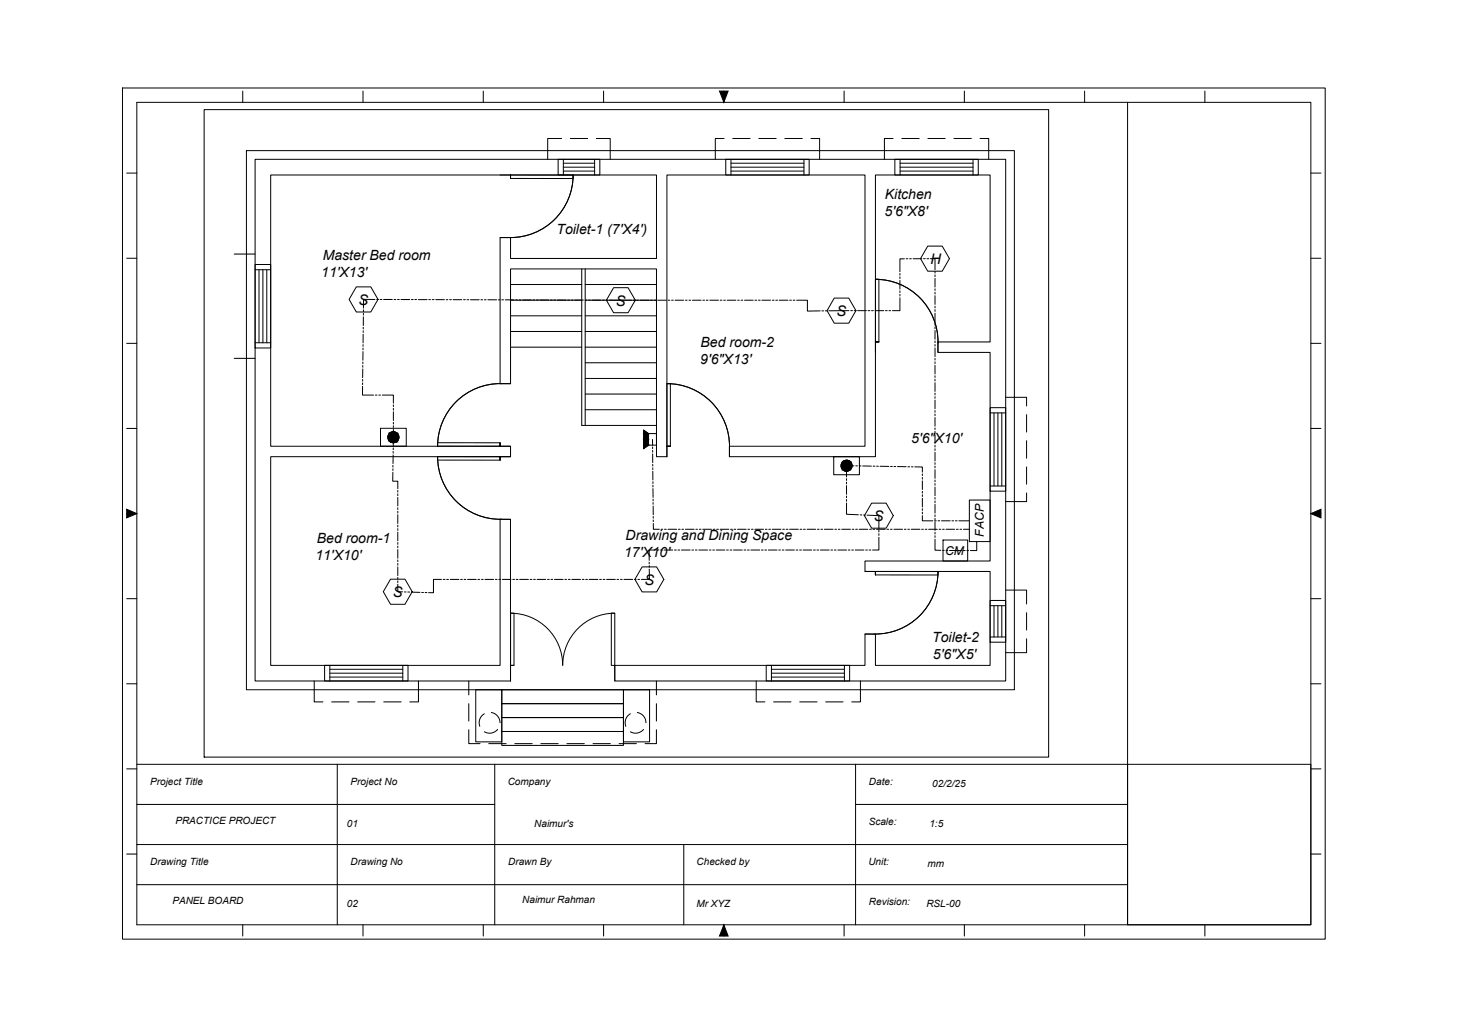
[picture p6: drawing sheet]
<svg xmlns="http://www.w3.org/2000/svg" width="420mm" height="297mm" viewBox="0 0 420 297" stroke-linecap="round" stroke-linejoin="round" font-family="sans-serif">
<!-- layer: Stair -->
<g fill="none" stroke="#000" stroke-width=".29">
<path d="M70.9 43.3h221v155h-221zM167.4 77.3v45h21.5M168.4 77.3v45M146.9 81.8h20.5M146.9 86.3h20.5M146.9 90.8h20.5M146.9 95.3h20.5M146.9 99.8h20.5M168.4 81.8h20.5M168.4 86.3h20.5M168.4 90.8h20.5M168.4 95.3h20.5"/>
<path d="M168.4 99.8h20.5M146.9 110.3v-33h42v54h3M168.4 104.3h20.5M168.4 108.8h20.5M168.4 113.3h20.5M168.4 117.8h20.5M136.9 198.3h7.5v15h-7.5zM144.4 198.3h35v4h-35zM179.4 198.3h7.5v15h-7.5zM144.4 202.3h35v4h-35zM144.4 206.3h35v4h-35zM144.4 210.3h35v4h-35z"/>
</g>
<!-- layer: window -->
<g fill="none" stroke="#000" stroke-width=".29">
<path d="M160.6 45.8h12v4.5h-12zM162.1 48.1h9M162.1 46.9h9M162.1 49.2h9M162.1 45.8v4.5M171.1 45.8v4.5M208.9 45.8h24v4.5h-24zM210.4 45.8v4.5M210.4 48.1h21M210.4 46.9h21M210.4 49.2h21M231.4 45.8v4.5"/>
<path d="M257.5 45.8h24v4.5h-24zM259 48.1h21M259 46.9h21M259 49.2h21M259 45.8v4.5M280 45.8v4.5M73.4 76.1h4.5v24h-4.5zM73.4 77.6h4.5M74.5 77.6v21M75.7 77.6v21M76.8 77.6v21M73.4 98.6h4.5"/>
<path d="M284.9 117.2h4.5v24h-4.5zM284.9 118.7h4.5M286.1 118.7v21M287.2 118.7v21M288.3 118.7v21M284.9 139.7h4.5M284.9 172.7h4.5v12h-4.5zM284.9 174.2h4.5M286.1 174.2v9M287.2 174.2v9M288.3 174.2v9M93.4 191.3h24v4.5h-24z"/>
<path d="M94.9 193.6h21M94.9 192.5h21M94.9 194.7h21M94.9 191.3v4.5M115.9 191.3v4.5M220.5 191.3h24v4.5h-24zM222 191.3v4.5M222 193.6h21M222 192.5h21M222 194.7h21M243 191.3v4.5M284.9 183.2h4.5"/>
</g>
<!-- layer: Door -->
<g fill="none" stroke="#000" stroke-width=".29">
<path d="M143.9 50.3h3v1h18v-1h-18v1M146.6 68.3a18 18 0 0 0 18.3-18 18 18 0 0 1-18 18h-3M251.9 98.3v-18h1v18h-1v3M251.9 98.3h1M252.9 98.3h-1M269.9 98.7a18 18 0 0 0-18-18.4 18 18 0 0 1 18 18v3M143.9 110.3h3M144 110.3a18 18 0 0 0-18.1 18 18 18 0 0 1 18.4-18M143.9 127.3v1h-18v-1h18v1h3M146.9 131.3h-3v1h-18v-1h18v1M192.9 128.3h-1v-18h1v18h-1v3M209.9 128.7a18 18 0 0 0-18-18.4 18 18 0 0 1 18 18v3"/>
<path d="M143.9 149.3h3M144.3 149.3a18 18 0 0 1-18.4-18 18 18 0 0 0 18 18M175.9 176.3h1v15h-1zM176.9 176.3a15 15 0 0 0-15 15 15 15 0 0 0-15-15v15h1v-15h-1v19.5M248.9 164.3h3v1h18v-1h-18v1M146.9 191.3h1M176.9 191.3v4.5M251.6 182.3a18 18 0 0 0 18.3-18 18 18 0 0 1-18 18h-3"/>
</g>
<!-- layer: Wall -->
<path d="M146.9 110.3h-3v-42h3v6h42v-24h-111v78h69v3h-69v60h66v-42h3v46.5h-73.5v-150h216v150h-112.5v-4.5h72v-9h3v9h33v-27h-36v-3h36v-60h-15v-3h15v-48h-33v81h-42v-3h39v-78h-57v81" fill="none" stroke="#000" stroke-width=".29"/>
<!-- layer: Sun shade -->
<g fill="none" stroke="#000" stroke-width=".29">
<path d="M161.6 39.8h-4v6M164.1 39.8h5M171.6 39.8h4v6M208.4 39.8h-2.5v6M210.9 39.8h5M218.4 39.8h5M225.9 39.8h5M233.4 39.8h2.5v6M257 39.8h-2.5v6M259.5 39.8h5M267 39.8h5M274.5 39.8h5"/>
<path d="M282 39.8h2.5v6M67.4 73.1h6M67.4 103h6M289.4 114.2h6v2.5M295.4 119.2v5M295.4 126.7v5M295.4 134.2v5M295.4 141.7v2.5h-6M289.4 169.7h6v4M295.4 176.2v5M90.4 195.8v6h2.5M120.4 195.8v6h-2.5"/>
<path d="M134.9 195.8v4M188.9 195.8v4M217.6 195.8v6h2.5M247.6 195.8v6h-2.5M295.4 183.7v4h-6M95.4 201.8h5M102.9 201.8h5M110.4 201.8h5M134.9 209.8v4h3.2M134.9 202.3v5M139.4 205.2a2.98 2.98 0 0 0-1.3 3.7M140.6 213.8h5.1"/>
<path d="M141.4 204.9a2.99 2.99 0 0 1 2.5 2.9M143.2 209.7a2.96 2.96 0 0 1-3.8 .7M148.2 213.8h4.9M155.6 213.8h5M163.1 213.8h5.1M170.7 213.8h4.9M178.1 213.8h5M181.4 205.2a2.92 2.92 0 0 0-1.3 3.7M183.4 204.9a2.95 2.95 0 0 1 2.5 2.9M185.2 209.7a2.96 2.96 0 0 1-3.8 .7M188.9 209.8v4h-3.3M188.9 202.3v5"/>
<path d="M222.6 201.8h5M230.1 201.8h5M237.6 201.8h5"/>
</g>
<!-- layer: Fire Alarm Device -->
<g fill="none" stroke="#000" stroke-width=".29">
<path d="M267 70.8h4.2l2 3.6-2 3.6h-4.2l-2.1-3.6zM102.5 82.5h4.2l2.1 3.6-2.1 3.6h-4.2l-2-3.6zM176.6 82.7h4.1l2.1 3.6-2.1 3.6h-4.1l-2.1-3.6zM240.1 85.7h4.1l2.1 3.6-2.1 3.6h-4.1l-2.1-3.6zM109.5 123.2h7.4v5.1h-7.4zM186.6 124.7h2.3v3.3h-2.3zM186.6 124.7l-1.4-1v5.3l1.4-1M239.9 131.3h7.4v5.2h-7.4zM250.8 144.7h4.2l2.1 3.6-2.1 3.6h-4.2l-2-3.6zM271.4 155.3h7.1v6h-7.1zM279 143.8h5.9v11.9h-5.9zM112.4 166.5h4.2l2 3.6-2 3.7h-4.2l-2.1-3.7z"/>
<path d="M184.8 163h4.2l2 3.6-2 3.6h-4.2l-2.1-3.6z"/>
<circle cx="113.2" cy="125.7" r="1.58"/>
<circle cx="243.6" cy="133.9" r="1.58"/>
</g>
<g fill="#000" stroke="#000" stroke-width=".29">
<path d="M185.2 123.7l1.4 1h-1.4zM185.2 126.4h1.4v1.6z"/>
<path d="M113.1 124.2h.5zM112.8 124.2h.8z"/>
<path d="M112.8 124.2l1.1 .1zM112.5 124.3h1.4z"/>
<path d="M112.8 127.2h.8zM112.8 127.2l.6 .1z"/>
<path d="M112.5 124.3l1.7 .2zM112.3 124.5l.2-.2 1.7 .2z"/>
<path d="M112.5 127.1h1.4zM112.5 127.1l1.1 .1z"/>
<path d="M112.3 124.5l2.1 .2-.2-.2zM112 124.7l.3-.2 2.1 .2z"/>
<path d="M112.3 127l1.6 .1 .3-.1zM112.3 127l1.6 .1z"/>
<path d="M112 124.7l2.5 .2-.1-.2zM112 124.7l2.5 .2h-2.6z"/>
<path d="M112 126.8l2.2 .2 .2-.2zM112 126.8l2.2 .2h-1.9z"/>
<path d="M111.9 124.9l2.8 .3-.2-.3zM111.9 124.9l2.8 .3h-3z"/>
<path d="M111.9 126.6l2.5 .2 .1-.2zM111.9 126.6l2.5 .2h-2.4z"/>
<path d="M111.7 125.2l3.1 .2-.1-.2zM111.7 125.2l3.1 .2h-3.1z"/>
<path d="M111.7 126.3l2.8 .3 .2-.3zM111.7 126.3l2.8 .3h-2.6z"/>
<path d="M111.7 125.4l3.1 .3v-.3zM111.7 125.4l3.1 .3h-3.2z"/>
<path d="M111.7 126l3 .3 .1-.3zM111.7 126l3 .3h-3z"/>
<path d="M111.6 125.7l3.2 .3v-.3zM111.6 125.7l3.2 .3h-3.1z"/>
<path d="M185.2 126.4v1.6h1.4zM185.2 128h1.4l-1.4 1z"/>
<path d="M185.2 124.7l1.4 1.7v-1.7zM185.2 124.7l1.4 1.7h-1.4z"/>
<path d="M243.5 132.4h.6zM243.2 132.4h.9z"/>
<path d="M243.2 132.4l1.1 .1zM242.9 132.5h1.4z"/>
<path d="M243.2 135.4h.9zM243.2 135.4l.6 .1z"/>
<path d="M242.9 132.5l1.7 .2zM242.7 132.7l.2-.2 1.7 .2z"/>
<path d="M242.9 135.3h1.4zM242.9 135.3l1.2 .1z"/>
<path d="M242.7 132.7l2.1 .1-.2-.1zM242.5 132.8l.2-.1 2.1 .1z"/>
<path d="M242.7 135.2l1.6 .1 .3-.1zM242.7 135.2l1.6 .1h-1.4z"/>
<path d="M242.5 132.8l2.4 .3-.1-.3zM242.5 132.8l2.4 .3h-2.6z"/>
<path d="M242.5 135l2.1 .2 .2-.2zM242.5 135l2.1 .2h-1.9z"/>
<path d="M242.3 133.1l2.8 .3-.2-.3zM242.3 133.1l2.8 .3h-2.9z"/>
<path d="M242.3 134.7l2.5 .3 .1-.3zM242.3 134.7l2.5 .3h-2.3z"/>
<path d="M242.2 133.4l3 .2-.1-.2zM242.2 133.4l3 .2h-3.1z"/>
<path d="M242.2 134.5l2.7 .2 .2-.2zM242.2 134.5l2.7 .2h-2.6z"/>
<path d="M242.1 133.6l3.1 .3v-.3zM242.1 133.6l3.1 .3h-3.2z"/>
<path d="M242.1 134.2l3 .3 .1-.3zM242.1 134.2l3 .3h-2.9z"/>
<path d="M242 133.9l3.2 .3v-.3zM242 133.9l3.2 .3h-3.1z"/>
</g>
<!-- layer: Fire Alarm -->
<g fill="none" stroke="#000" stroke-width=".29">
<path d="M259 78.6v.5M259 79.6v.5M260.3 74.4h-1.3v3.7M260.8 74.4h.5M261.8 74.4h.5M265.3 74.4h-2.5M265.8 74.4h.5M266.8 74.4h.5M267.8 74.4h1.3v3.1M269.1 78v.5M269.1 79v.5M104.5 99.1v.5"/>
<path d="M104.5 96.1v2.5M104.5 94.1v.5M104.5 95.1v.5M104.6 91.1l-.1 2.5M104.6 90.1v.5M104.6 89.1v.5M107.9 86.1h-3.3v2.5M108.4 86.1h.5M109.4 86.1h.5M110.4 86.1h2.5M113.4 86.1h.5M114.4 86.1h.5"/>
<path d="M115.4 86.1h2.5M118.4 86.1h.5M119.4 86.1h.5M120.4 86.2h2.5M123.4 86.2h.5M124.4 86.2h.5M125.4 86.2h2.5M128.4 86.2h.5M129.4 86.2h.5M130.4 86.2h2.5M133.4 86.2h.5M134.4 86.2h.5"/>
<path d="M135.4 86.2h2.5M138.4 86.2h.5M139.4 86.2h.5M140.4 86.2h2.5M143.4 86.2h.5M144.4 86.2h.5M145.4 86.2h2.5M148.4 86.2h.5M149.4 86.2h.5M150.4 86.2h2.5M153.4 86.2h.5M154.4 86.2h.5"/>
<path d="M155.4 86.2l2.5 .1M158.4 86.3h.5M159.4 86.3h.5M160.4 86.3h2.5M163.4 86.3h.5M164.4 86.3h.5M165.4 86.3h2.5M168.4 86.3h.5M169.4 86.3h.5M170.4 86.3h2.5M173.4 86.3h.5M174.4 86.3h.5"/>
<path d="M175.4 86.3h6.3M182.3 86.3h.5M183.2 86.3h.6M184.3 86.3h2.5M187.2 86.3h.6M188.3 86.3h.5M189.3 86.3h2.5M192.3 86.3h.5M193.3 86.3h.4M194.3 86.3h2.5M197.3 86.3h.4M198.3 86.3h.5"/>
<path d="M199.2 86.3h2.5M202.3 86.3h.5M203.2 86.3h.6M204.3 86.3h2.5M207.2 86.3h.6M208.3 86.3h.5M209.3 86.3h2.5M212.3 86.3h.5M213.3 86.3h.4M214.3 86.3h2.5M217.3 86.3h.4M218.3 86.3h.5"/>
<path d="M219.3 86.3h2.4M222.3 86.3h.5M223.3 86.3h.5M224.2 86.3h2.6M227.3 86.3h.5M228.2 86.3h.6M229.3 86.3h3.1v3.2l3.6-.1M236.5 89.4h.5M237.5 89.4h.5M244.3 89.3l-5.8 .1M244.8 89.3h.5M245.8 89.3h.5"/>
<path d="M246.8 89.3h2.5M249.8 89.3h.5M250.8 89.3h.5M251.8 89.3h2.5M254.8 89.3h.5M255.8 89.3h.5M259 85.6v3.7h-2.2M259 80.6v2.5M259 83.6v.5M259 84.6v.5M269.1 80v2.5M269.1 83v.5"/>
<path d="M269.1 84v.5M269.1 85v2.5M269.1 88v.5M269.1 89v.5M269.1 90.1v2.4M269.1 93v.5M269.1 94.1v.4M269.1 95v2.5M269.1 98.1v.4M269.1 99v.5M104.3 111.1v2.5h3.2M104.4 110.1l-.1 .5"/>
<path d="M104.4 109.1v.5M104.4 105.1v.5M104.4 106.1v2.5M104.4 104.1v.5M104.5 101.1l-.1 2.5M104.5 100.1v.5M108 113.6h.5M109 113.6h.5M110 113.6h3.2v2.3M113.2 116.4v.5M113.2 117.4v.5M113.2 118.4v2.5"/>
<path d="M269.1 100v2.5M269.1 103v.5M269.1 104v.5M269.1 105v2.5M269.1 108v.5M269.1 109v.5M269.1 110.1v2.5M269.1 113v.5M269.1 114.1v.4M269.1 115v2.5M269.1 118.1v.4M269.1 119v.5"/>
<path d="M113.1 135.8l-.1 2.6h1.5v2.1M113.1 134.8v.5M113.1 133.8v.5M113.1 130.8v2.5M113.1 129.8v.5M113.2 128.8v.5M113.2 123.4v4.9M113.2 121.4v.5M113.2 122.4v.5M187.8 126.4v1.6M187.8 128.5v.5M187.8 130.5v2.5"/>
<path d="M187.8 129.5v.5M187.8 133.5l.1 .5M187.9 135.5v2.5M187.9 134.5v.5M187.9 138.5v.5M187.9 139.5v.5M243.6 137.6v.5M243.6 138.6v.5M243.6 139.6v2.5M245.8 133.9h-2.2v3.2M246.3 133.9l.5 .1M247.3 134h.5"/>
<path d="M248.3 134h2.5M251.3 134l.5 .1M252.3 134.1h.5M253.3 134.1h2.5M256.3 134.1h.5M257.3 134.1l.5 .1M258.3 134.2h2.5M261.3 134.2h.5M262.3 134.2h.5M263.3 134.2l2.1 .1v1.5M265.4 136.3v.5M265.4 137.3v.5"/>
<path d="M265.4 138.3v2.5M269.1 120v2.5M269.1 123v.5M269.1 124v.6M269.1 125v2.5M269.1 128v.6M269.1 129v.5M269.1 130.1v2.5M269.1 133v.5M269.1 134v.5M269.1 135.1v2.4M269.1 138v.5"/>
<path d="M269.1 139.1v.4M114.5 141v.5M114.5 142v.5M114.5 143v2.5M114.5 146v.5M114.5 147v.5M114.5 148v2.5M114.5 151v.5M114.5 152v.5M114.5 153v2.5M114.5 156v.5M114.5 157v.5"/>
<path d="M114.5 158v2.5M187.9 140.5v2.5M187.9 143.5v.5M187.9 144.5v.5M188 145.5v2.5M188 149.5v.5M188 148.5v.5M188 150.5v1.7h1.7M188.6 158.2h-1.8v2.9M189.1 158.2h.5M190.1 158.2h.5M190.2 152.2h.5"/>
<path d="M191.1 158.2h2.5M191.2 152.2h.5M192.2 152.2h2.5M194.1 158.2h.5M195.1 158.2h.5M195.2 152.2h.5M196.1 158.2h2.5M196.2 152.2h.5M197.2 152.2h2.5M199.1 158.2h.5M200.1 158.2h.5M200.2 152.2h.5"/>
<path d="M201.1 158.2h2.5M201.2 152.2h.5M202.2 152.2h2.5M204.1 158.2h.5M205.1 158.2h.5M205.2 152.2h.5M206.1 158.2h2.5M206.2 152.2h.5M207.2 152.2h2.5M209.1 158.2h.5M210.1 158.2h.5M210.2 152.2h.5"/>
<path d="M211.1 158.2h2.5M211.2 152.2h.5M212.2 152.2h2.5M214.1 158.2h.5M215.1 158.2h.5M215.2 152.2h.5M216.1 158.2h2.5M216.2 152.2h.5M217.2 152.2h2.5M219.1 158.2h.5M220.1 158.2h.5M220.2 152.2h.5"/>
<path d="M221.1 158.2h2.5M221.2 152.2h.5M222.2 152.2h2.5M224.1 158.2h.5M225.1 158.2h.5M225.2 152.2h.5M226.1 158.2h2.5M226.2 152.2h.5M227.2 152.2h2.6M229.1 158.2h.5M230.1 158.2h.5M230.2 152.2h.5"/>
<path d="M231.1 158.2h2.5M231.2 152.2h.5M232.2 152.2h2.5M234.1 158.2h.5M235.1 158.2h.5M235.2 152.2h.5M236.1 158.2h2.5M236.2 152.2h.5M237.2 152.2h2.5M239.1 158.2h.5M240.1 158.2h.5M240.2 152.2h.5"/>
<path d="M241.1 158.2h2.5M241.2 152.2h.5M242.2 152.2h2.5M243.6 144.6v3.3l3.4 .1M243.6 142.6v.5M243.6 143.6v.5M244.1 158.2h.5M245.1 158.2h.5M245.2 152.2h.5M246.1 158.2h2.5M246.2 152.2h.5M247.2 152.2h2.5"/>
<path d="M247.5 148l.5 .1M248.5 148.1h.5M249.1 158.2h.5M249.5 148.1l3.4 .2v3.7M250.1 158.2h.5M250.2 152.2h.5M251.2 152.2h.5M252.3 152.2h2.4M252.9 154.5v3.7h-1.8M252.9 152.5v.5M252.9 153.5v.5M255.2 152.2h.5"/>
<path d="M256.3 152.2h.4M257.2 152.2h2.5M260.3 152.2h.4M261.2 152.2h.5M262.2 152.2h2.5M265.2 152.2h.5M265.4 148.3v1.5h3M265.4 141.3v.5M265.4 142.3v.5M265.4 143.3v2.5M265.4 146.3v.5M265.4 147.3v.5"/>
<path d="M266.2 152.2h.5M267.2 152.2h2.5M269 149.8h.4M269.1 155.1v3.1h1.6M269.1 140v2.5M269.1 143.1v.4M269.1 144v.6M269.1 145v2.5M269.1 148v.6M269.1 149v.5M269.1 150v2.6M269.1 153v.6"/>
<path d="M269.1 154v.5M269.9 149.8h.5M270.2 152.2h.5M270.9 149.8h2.5M271.2 152.2h.5M271.3 158.2h.4M272.3 158.3h.4M272.3 152.2h2.5M273.2 158.3h3.5M273.9 149.8h.5M274.9 149.8h.5M275.2 152.2h.5"/>
<path d="M275.9 149.8h3.1M276.3 152.2h.4M277.2 158.3h.6M277.2 152.2h1.8M278.2 158.3h.6M281.1 155.7v2.6h-1.8M114.5 168v2.1l1.4 .1M114.5 161v.5M114.5 162v.5M114.5 163v2.5M114.5 166v.5M114.5 167v.5"/>
<path d="M116.4 170.2h.4M117.4 170.2l.5 .1M118.3 170.3h2.5M121.4 170.4h.5M122.4 170.4h.5M127 166.6h-2.3v3.8h-1.4M127.6 166.6h.5M128.6 166.6h.5M129.5 166.6h2.6M132.6 166.6h.5M133.5 166.6h.6M134.6 166.6h2.5"/>
<path d="M137.5 166.6h.6M138.6 166.6h.5M139.6 166.6h2.5M142.6 166.6h.5M143.6 166.6h.5M144.6 166.6h2.5M147.6 166.6h.5M148.6 166.6h.5M149.5 166.6h2.6M152.6 166.6h.5M153.6 166.6h.5M154.6 166.6h2.5"/>
<path d="M157.6 166.6h.5M158.6 166.6h.5M159.6 166.6h2.5M162.6 166.6h.5M163.6 166.6h.5M164.6 166.6h2.5M167.6 166.6h.5M168.6 166.6h.5M169.6 166.6h2.5M172.6 166.6h.5M173.6 166.6h.5M174.6 166.6h2.5"/>
<path d="M177.6 166.6h.5M178.6 166.6h.5M179.6 166.6h2.5M182.6 166.6h.5M183.6 166.6h.5M186.8 161.6v.5M186.8 163.6l.1 3h-2.3M186.8 162.6v.5"/>
</g>
<!-- layer: Block -->
<g fill="none" stroke="#000" stroke-width=".29">
<path d="M35.2 25.3h346.2v244.8h-346.2zM39.4 29.4h337.8v236.5h-337.8zM69.9 26.2v3.2M104.5 26.2v3.2M139.1 26.2v3.2M173.7 26.2v3.2M208.3 26.2v3.2M242.9 26.2v3.2M277.5 26.2v3.2M312.1 26.2v3.2M346.7 26.2v3.2M36.5 49.8h2.9"/>
<path d="M377.2 49.8h2.9M36.5 74.3h2.9M377.2 74.3h2.9M36.5 98.7h2.9M377.2 98.7h2.9M36.5 123.2h2.9M377.2 123.2h2.9M36.5 147.7h2.9M377.2 147.7h2.9M36.5 172.2h2.9M377.2 172.2h2.9M36.5 196.6h2.9"/>
<path d="M377.2 196.6h2.9M39.4 219.8h285.1v46.1M97.1 219.8v46.1M142.4 219.8v46.1M246.2 219.8v46.1M36.5 221.1h2.9M39.4 231.3h103M246.2 231.3h78.3M377.2 221.1h2.9M36.5 245.6h2.9M39.4 254.4h285.1M39.4 242.9h285.1"/>
<path d="M196.8 242.9v23M377.2 245.6h2.9M69.9 265.9v3.3M104.5 265.9v3.3M139.1 265.9v3.3M173.7 265.9v3.3M208.3 265.9v3.3M242.9 265.9v3.3M277.5 265.9v3.3M312.1 265.9v3.3M346.7 265.9v3.3"/>
</g>
<path d="M207.1 26.2h2.4l-1.2 3.2zM36.5 146.4l2.9 1.3-2.9 1.2zM377.2 147.7l2.9-1.3v2.5zM208.3 265.9l1.2 3.3h-2.4z" fill="#000" stroke="#000" stroke-width=".29"/>
<!-- layer: 0 -->
<path d="M58.7 31.5h243.1v186.2h-243.1zM324.5 29.4v190.4M324.5 219.8h52.7v46.1h-52.7z" fill="none" stroke="#000" stroke-width=".29"/>
<g font-size="4.2">
<text x="267.8" y="75.9">H</text>
<text x="103.2" y="87.6">S</text>
<text x="177.2" y="87.8">S</text>
<text x="240.7" y="90.9">S</text>
<text x="251.5" y="149.8">S</text>
<text x="113" y="171.7">S</text>
<text x="185.4" y="168.2">S</text>
</g>
<g font-size="4">
<text x="254.6" y="57.2">Kitchen</text>
<text x="254.6" y="62">5'6&quot;X8'</text>
<text x="160.1" y="67.3">Toilet-1 (7'X4')</text>
<text x="92.9" y="74.7">Master Bed room</text>
<text x="92.4" y="79.6">11'X13'</text>
<text x="201.6" y="99.8">Bed room-2</text>
<text x="201.5" y="104.6">9'6&quot;X13'</text>
<text x="262.2" y="127.4">5'6&quot;X10'</text>
<text x="180" y="155.2">Drawing and Dining Space</text>
<text x="90.7" y="161">11'X10'</text>
<text x="91.2" y="156.1">Bed room-1</text>
<text x="179.6" y="160.1">17'X10'</text>
<text x="268.3" y="184.6">Toilet-2</text>
<text x="268.5" y="189.4">5'6&quot;X5'</text>
</g>
<g font-size="3.5">
<text x="283.2" y="154.3" transform="rotate(-90 283.2 154.3)">FACP</text>
<text x="272" y="159.7">CM</text>
</g>
<g font-size="2.9">
<text x="43.2" y="225.7">Project Title</text>
<text x="100.9" y="225.7">Project No</text>
<text x="146.1" y="225.7">Company</text>
<text x="250.1" y="225.7">Date:</text>
<text x="268.3" y="226.3">02/2/25</text>
<text x="50.5" y="237">PRACTICE PROJECT</text>
<text x="99.8" y="237.8">01</text>
<text x="153.8" y="237.8">Naimur's</text>
<text x="250" y="237.2">Scale:</text>
<text x="267.4" y="237.8">1:5</text>
<text x="43.2" y="248.7">Drawing Title</text>
<text x="100.9" y="248.7">Drawing No</text>
<text x="146.2" y="248.7">Drawn By</text>
<text x="200.5" y="248.8">Checked by</text>
<text x="249.9" y="248.7">Unit:</text>
<text x="266.9" y="249.3">mm</text>
<text x="49.6" y="260">PANEL BOARD</text>
<text x="99.8" y="260.8">02</text>
<text x="150.3" y="259.8">Naimur Rahman</text>
<text x="200.4" y="260.9">Mr XYZ</text>
<text x="250" y="260.3">Revision:</text>
<text x="266.6" y="260.8">RSL-00</text>
</g>
</svg>
